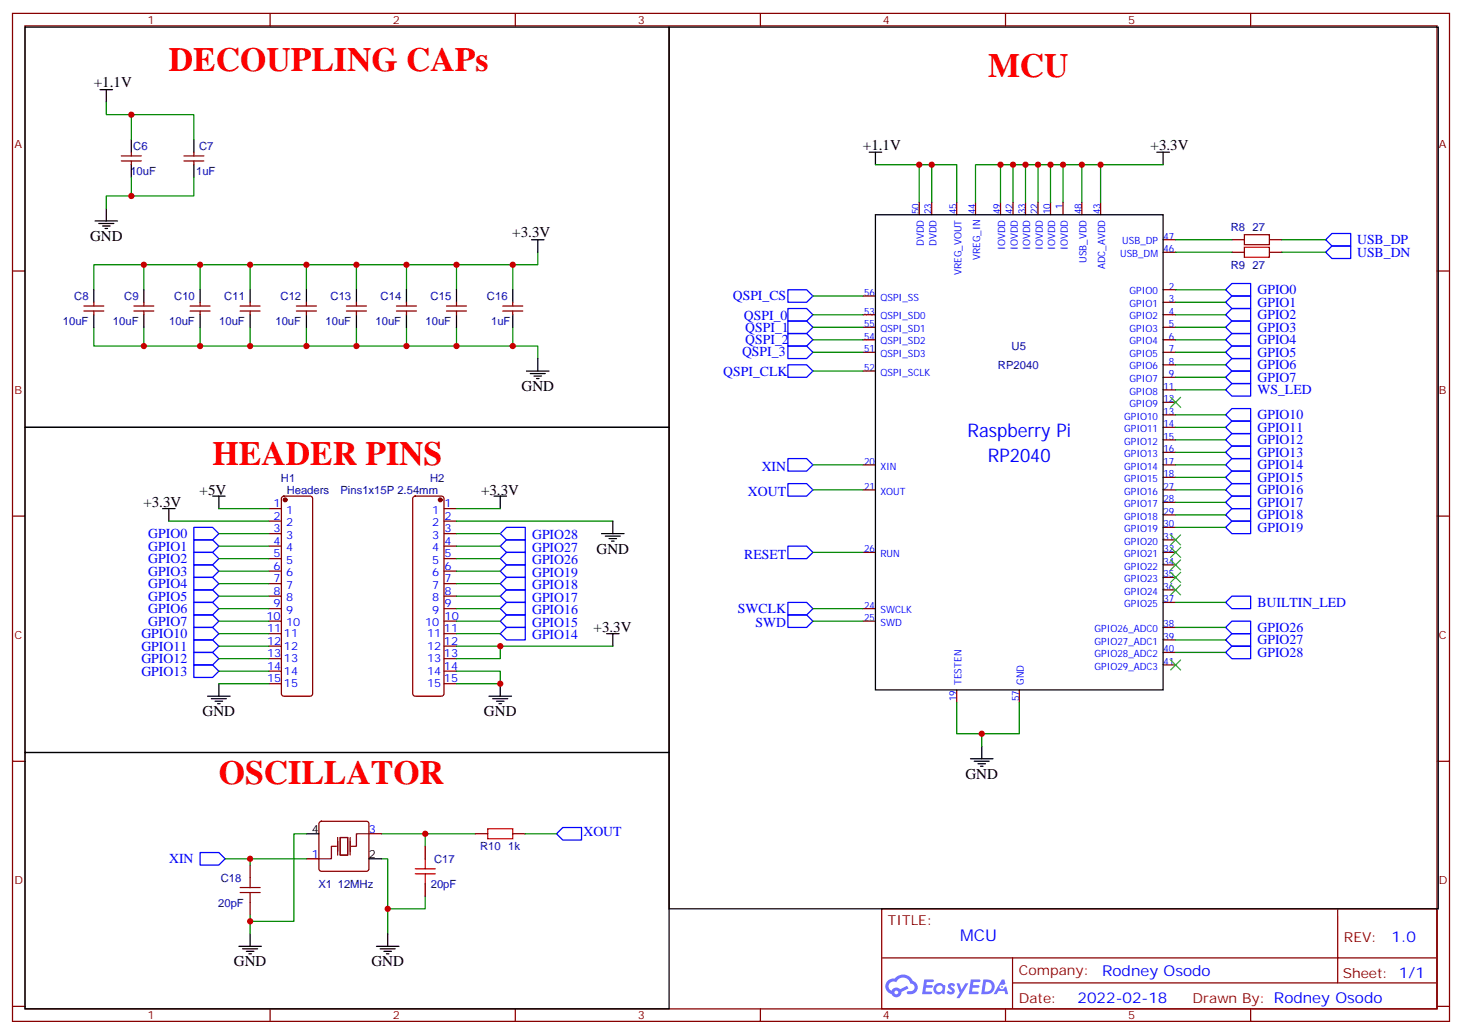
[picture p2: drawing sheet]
<svg xmlns="http://www.w3.org/2000/svg" width="413mm" height="292mm" viewBox="0 0 413 292" stroke-linecap="round" stroke-linejoin="round" font-family="sans-serif">
<g fill="none" stroke="#870000" stroke-width=".35">
<path d="M3.5 3.8h405.4v284.3h-405.4zM7.1 7.3h398.2v277.3h-398.2zM76.2 3.8v3.5M145.3 3.8v3.5M214.5 3.8v3.5M283.6 3.8v3.5M352.8 3.8v3.5M3.5 76.4h3.6M405.3 76.4h3.6M3.5 145.6h3.6M405.3 145.6h3.6M3.5 214.7h3.6"/>
<path d="M405.3 214.7h3.6M248.7 256.4h156.6v28.2h-156.6zM377.3 256.4v20.9M248.7 270.2h156.5M285.6 277.3h119.6M285.6 270.2v14.1M3.5 283.9h3.6M76.2 284.6v3.5M145.3 284.6v3.5M214.5 284.6v3.5M283.6 284.6v3.5M352.8 284.6v3.5"/>
<path d="M405.3 283.9h3.6"/>
</g>
<g fill="#5487ff">
<path d="M267.7 277.5a1.22 1.22 0 0 1 1.7 .3l-.4 .6a.47 .47 0 0 0-.3-.4 .47 .47 0 0 0-.5 .2v.1a1.23 1.23 0 0 1 .8 1.9 1.44 1.44 0 0 1-2-.3l.5-.5 .7 .4a.29 .29 0 0 0 .3-.2 .29 .29 0 0 0-.2-.4 1.04 1.04 0 0 1-.6-1.7z"/>
<path d="M260.7 276.3h2.4l.3 .2-.2 .5h-1.8l-.1 .9h1.5l.3 .4-.3 .3h-1.6l-.2 1.1 1.7 .1 .2 .3-.2 .3h-2.6z"/>
<path d="M273.8 276.3h2.4l.3 .2-.1 .5h-1.8l-.2 .9h1.6l.3 .4-.4 .3h-1.6l-.1 1.1 1.7 .1 .2 .3-.2 .3h-2.6z"/>
<path d="M282.6 276.3h.7l.3 1.2-.6 .4a.69 .69 0 0 0-1 .2 .69 .69 0 0 0 .4 1 .69 .69 0 0 0 .9-.6l.5-.3 .6 2.2h-.8l-.2-.8h-1.8l-.5 .8h-.8z"/>
<path d="M269.8 277.4h.8l.6 1.8 1.1-1.8h.9l-2.6 4.2h-.8l.9-1.6z"/>
<path d="M277.4 276.3l-.6 4.1h1.3a2.11 2.11 0 0 0 2.5-2.1 2.11 2.11 0 0 0-2.5-2zM278.1 277a1.39 1.39 0 0 1 1.7 1.4 1.39 1.39 0 0 1-1.8 1.3h-.3z"/>
<path d="M263.7 277.9a1.54 1.54 0 0 0-.1 2.2 1.54 1.54 0 0 0 2.2 .1l.6 .2 .3-2.3-.2-.2h-.4a1.49 1.49 0 0 0-2.4 0zM264 278.9a.94 .94 0 0 1 1.8 0 .94 .94 0 0 1-1.8 0z"/>
<path d="M250.4 276.7a2.18 2.18 0 0 0 1.1 3.7 1.44 1.44 0 0 0 1.6 .9 1.44 1.44 0 0 0 1.2-1.5l2-1-.5-.7-1.9 .9a1.47 1.47 0 0 0-2.4 .5 1.39 1.39 0 0 1-.7-2 1.39 1.39 0 0 1 2-.4 2.12 2.12 0 0 1 2.2-1.3 2.12 2.12 0 0 1 1.9 1.7 1.14 1.14 0 0 1 1.1 1.4 1.14 1.14 0 0 1-1.7 .7 .43 .43 0 0 0-.5 .4 .43 .43 0 0 0 .4 .5 1.98 1.98 0 0 0 2.5-1.3 1.98 1.98 0 0 0-1.2-2.5 3.1 3.1 0 0 0-5.3-.7l-.9 .1zM252.3 280a.55 .55 0 0 1 1.1 0 .55 .55 0 0 1-1.1 0z"/>
<circle cx="282.6" cy="278.4" r=".26"/>
</g>
<g fill="none" stroke="#870000" stroke-width=".35">
<path d="M34.2 45.4h5.7M34.2 44h5.7M37 42.9v1.1M37 45.4v1.1M51.9 45.4h5.6M51.9 44h5.6M54.7 42.9v1.1M54.7 45.4v1.1M259.3 57v3.6M262.8 57v3.6M269.9 57v3.6M275.2 57v3.6"/>
<path d="M282.2 57v3.6M285.8 57v3.6M289.3 57v3.6M292.8 57v3.6M296.3 57v3.6M299.9 57v3.6M305.2 57v3.6M310.4 57v3.6M328.1 67.6h3.5M328.1 71.2h3.5M347.5 67.6h3.5M347.5 71.2h3.5"/>
<path d="M358.1 67.6h3.5M358.1 71.2h3.5M23.6 87.7h5.7M23.6 86.3h5.7M26.5 85.3v1M26.5 87.7v1.1M37.7 87.7h5.7M37.7 86.3h5.7M40.6 85.3v1M40.6 87.7v1.1M53.6 87.7h5.7M53.6 86.3h5.7"/>
<path d="M56.4 85.3v1M56.4 87.7v1.1M67.7 87.7h5.7M67.7 86.3h5.7M70.6 85.3v1M70.6 87.7v1.1M83.6 87.7h5.7M83.6 86.3h5.7M86.4 85.3v1M86.4 87.7v1.1M97.7 87.7h5.7M97.7 86.3h5.7"/>
<path d="M100.5 85.3v1M100.5 87.7v1.1M111.8 87.7h5.7M111.8 86.3h5.7M114.7 85.3v1M114.7 87.7v1.1M125.9 87.7h5.7M125.9 86.3h5.7M128.8 85.3v1M128.8 87.7v1.1M141.8 87.7h5.7M141.8 86.3h5.7"/>
<path d="M144.6 85.3v1M144.6 87.7v1.1M243.4 99.4h3.5M243.4 95.8h3.5M243.4 83.5h3.5M243.4 92.3h3.5M243.4 88.8h3.5M328.1 99.4h3.5M328.1 95.8h3.5M328.1 92.3h3.5M328.1 88.8h3.5M328.1 85.3h3.5"/>
<path d="M328.1 81.7h3.5M243.4 104.7h3.5M328.1 106.4h3.5M328.1 102.9h3.5M328.1 117h3.5M328.1 113.5h3.5M328.1 110h3.5M243.4 138.2h3.5M243.4 131.1h3.5M328.1 138.2h3.5M328.1 131.1h3.5M328.1 134.7h3.5"/>
<path d="M328.1 127.6h3.5M328.1 124.1h3.5M328.1 120.5h3.5M75.8 157.6h3.6M75.8 154.1h3.6M75.8 150.5h3.6M75.8 147h3.6M75.8 143.5h3.6M79.6 140.2l.5-.3h7.4l.5 .3 .2 .5v55l-.2 .5-.5 .2h-7.4l-.5-.2-.2-.5v-55zM116.7 140.2l.4-.3h7.4l.5 .3 .2 .5v55l-.2 .5-.5 .2h-7.4l-.5-.2-.2-.5v-55zM125.2 157.6h3.6M125.2 154.1h3.6"/>
<path d="M125.2 150.5h3.6M125.2 147h3.6M125.2 143.5h3.6M243.4 155.8h3.5M328.1 159.3h3.5M328.1 155.8h3.5M328.1 152.3h3.5M328.1 148.8h3.5M328.1 145.2h3.5M328.1 141.7h3.5M75.8 175.2h3.6M75.8 171.7h3.6"/>
<path d="M75.8 168.2h3.6M75.8 164.6h3.6M75.8 161.1h3.6M75.8 178.8h3.6M125.2 175.2h3.6M125.2 171.7h3.6M125.2 168.2h3.6M125.2 164.6h3.6M125.2 161.1h3.6M125.2 178.8h3.6M243.4 175.2h3.5M243.4 171.7h3.5"/>
<path d="M328.1 177h3.5M328.1 169.9h3.5M328.1 166.4h3.5M328.1 162.9h3.5M75.8 182.3h3.6M75.8 185.8h3.6M75.8 189.3h3.6M75.8 192.9h3.6M125.2 182.3h3.6M125.2 185.8h3.6M125.2 189.3h3.6M125.2 192.9h3.6"/>
<path d="M269.9 194.6v3.6M287.5 194.6v3.6M328.1 187.6h3.5M328.1 184h3.5M328.1 180.5h3.5M90.2 231.9l.5-.2h12.7l.5 .2 .2 .5v12.7l-.3 .5-.4 .2h-12.7l-.5-.3-.2-.4v-12.7zM104.1 235.2h3.5M119.9 238.7v3.6M134.1 235.2h3.5M144.6 235.2h3.6M70.6 244v3.5M70.6 254.6v3.5"/>
<path d="M86.4 242.3h3.6M119.9 249.3v3.5"/>
</g>
<g fill="none" stroke="#000" stroke-width=".35">
<path d="M7.1 7.7h181.6v112.8h-181.6zM188.7 7.7h217v248.7h-217zM28.2 25.3h3.5M30 25.3v3.5M37 39.4v3.5M54.7 39.4v3.5M30 58.8v3.5M37 46.5v3.5M54.7 46.5v3.5M245.2 42.9h3.5M246.9 42.9v3.6M326.3 42.9h3.5"/>
<path d="M328.1 42.9v3.6M26.8 62.3h6.4M27.9 63h4.2M28.9 63.7h2.1M29.6 64.5h.7M149.9 67.6h3.6M151.7 67.6v3.6M246.9 60.6h81.2v134h-81.2zM26.5 81.7v3.6M26.5 88.8v3.5M40.6 81.7v3.6M40.6 88.8v3.5"/>
<path d="M56.4 81.7v3.6M56.4 88.8v3.5M70.6 81.7v3.6M70.6 88.8v3.5M86.4 81.7v3.6M86.4 88.8v3.5M100.5 81.7v3.6M100.5 88.8v3.5M114.7 81.7v3.6M114.7 88.8v3.5M128.8 81.7v3.6M128.8 88.8v3.5"/>
<path d="M144.6 81.7v3.6M144.6 88.8v3.5M148.5 104.7h6.4M149.6 105.4h4.2M150.6 106.1h2.2M151.3 106.8h.7M151.7 101.1v3.6M7.1 120.5h181.6v91.8h-181.6zM60 139.9h3.5M61.7 139.9v3.6M139.3 139.9h3.6M141.1 139.9v3.6"/>
<path d="M45.9 143.5h3.5M47.6 143.5v3.5M169.7 150.5h6.3M170.7 151.2h4.3M171.8 151.9h2.1M172.5 152.6h.7M172.9 147v3.5M171.1 178.8h3.5M172.9 178.8v3.5M58.6 196.4h6.3M59.6 197.1h4.3M60.7 197.8h2.1"/>
<path d="M61.4 198.5h.7M61.7 192.9v3.5M137.9 196.4h6.4M139 197.1h4.2M140.1 197.8h2.1M140.8 198.5h.7M141.1 192.9v3.5M7.1 212.3h181.6v72.3h-181.6zM273.8 214h6.3M274.8 214.7h4.2M275.9 215.4h2.1M276.6 216.1h.7"/>
<path d="M276.9 210.5v3.5M86.4 235.2h3.6M104.1 242.3h3.5M67.4 266.9h6.3M68.4 267.7h4.3M69.5 268.4h2.1M70.2 269.1h.7M70.6 263.4v3.5M106.2 266.9h6.3M107.2 267.7h4.3M108.3 268.4h2.1M109 269.1h.7"/>
<path d="M109.4 263.4v3.5"/>
</g>
<path d="M351 66.2h7.1v2.8h-7.1zM351 69.7h7.1v2.9h-7.1zM137.6 233.8h7v2.8h-7zM67.7 251.8h5.7M67.7 250.4h5.7M70.6 247.5v2.9M70.6 251.8v2.8M117.1 246.5h5.7M117.1 245.1h5.7M119.9 242.3v2.8M119.9 246.5v2.8" fill="none" stroke="#a10000" stroke-width=".35"/>
<g fill="none" stroke="#008700" stroke-width=".35">
<path d="M30 28.8v3.5h24.7v7.1M37 32.3v7.1M37 50v5.3M54.7 50v5.3h-24.7v3.5M246.9 46.5h23v10.5M259.3 46.5v10.5M262.8 46.5v10.5M282.2 46.5v10.5M285.8 46.5v10.5M289.3 46.5v10.5M292.8 46.5v10.5M296.3 46.5v10.5"/>
<path d="M299.9 46.5v10.5M305.2 46.5v10.5M310.4 46.5v10.5M328.1 46.5h-52.9v10.5M40.6 74.7v7M56.4 74.7v7M70.6 74.7v7M86.4 74.7v7M100.5 74.7v7M114.7 74.7h-88.2v7M128.8 74.7v7M144.6 74.7v7"/>
<path d="M151.7 71.2v3.5h-37v7M331.6 67.6h15.9M331.6 71.2h15.9M361.6 67.6h12.3M361.6 71.2h12.3M26.5 92.3v5.3h88.2M40.6 92.3v5.3M56.4 92.3v5.3M70.6 92.3v5.3M86.4 92.3v5.3M100.5 92.3v5.3M114.7 92.3v5.3h37v3.5"/>
<path d="M128.8 92.3v5.3M144.6 92.3v5.3M229.3 83.5h14.1M229.3 88.8h14.1M229.3 92.3h14.1M229.3 95.8h14.1M229.3 99.4h14.1M331.6 88.8h14.1M331.6 92.3h14.1M331.6 95.8h14.1M331.6 99.4h14.1M331.6 81.7h14.1"/>
<path d="M331.6 85.3h14.1M229.3 104.7h14.1M331.6 102.9h14.1M331.6 106.4h14.1M331.6 110h14.1M331.6 117h14.1M229.3 131.1h14.1M229.3 138.2h14.1M331.6 131.1h14.1M331.6 138.2h14.1M331.6 120.5h14.1M331.6 124.1h14.1"/>
<path d="M331.6 127.6h14.1M331.6 134.7h14.1M47.6 147h28.2M61.7 157.6h14.1M61.7 154.1h14.1M61.7 150.5h14.1M61.7 143.5h14.1M128.8 147h44.1M128.8 157.6h12.3M128.8 154.1h12.3M128.8 150.5h12.3M128.8 143.5h12.3"/>
<path d="M229.3 155.8h14.1M331.6 141.7h14.1M331.6 145.2h14.1M331.6 148.8h14.1M61.7 171.7h14.1M61.7 175.2h14.1M61.7 178.8h14.1M61.7 168.2h14.1M61.7 161.1h14.1M61.7 164.6h14.1M128.8 171.7h12.3M128.8 175.2h12.3"/>
<path d="M128.8 178.8h12.3M128.8 168.2h12.3M128.8 161.1h12.3M128.8 164.6h12.3M229.3 171.7h14.1M229.3 175.2h14.1M331.6 169.9h14.1M331.6 177h14.1M61.7 189.3h14.1M61.7 185.8h14.1M61.7 182.3h14.1M61.7 192.9h14.1"/>
<path d="M128.8 189.3h12.3v3.6h-12.3M128.8 182.3h44.1M141.1 182.3v3.5h-12.3M269.9 198.2v8.8h17.6v-8.8M331.6 180.5h14.1M331.6 184h14.1M276.9 207v3.5M86.4 235.2h-3.5v24.7h-12.3M107.6 235.2h26.5M119.9 235.2v3.5M148.2 235.2h8.8M63.5 242.3h22.9"/>
<path d="M70.6 242.3v1.7M70.6 258.1v5.3M107.6 242.3h1.8v21.1M119.9 252.8v3.6h-10.5"/>
</g>
<g fill="none" stroke="#00f" stroke-width=".35">
<path d="M373.9 71.2l1.8-1.8h5.3v3.5h-5.3zM373.9 67.6l1.8-1.7h5.3v3.5h-5.3zM222.2 81.7h5.3l1.8 1.8-1.8 1.8h-5.3zM222.2 90.6h5.3l1.8 1.7-1.8 1.8h-5.3zM222.2 94.1h5.3l1.8 1.7-1.8 1.8h-5.3zM222.2 97.6h5.3l1.8 1.8-1.8 1.7h-5.3zM222.2 87h5.3l1.8 1.8-1.8 1.8h-5.3zM345.7 81.7l1.8-1.7h5.3v3.5h-5.3zM345.7 85.3l1.8-1.8h5.3v3.5h-5.3zM345.7 88.8l1.8-1.8h5.3v3.6h-5.3zM345.7 92.3l1.8-1.7h5.3v3.5h-5.3zM345.7 95.8l1.8-1.7h5.3v3.5h-5.3z"/>
<path d="M345.7 99.4l1.8-1.8h5.3v3.5h-5.3zM222.2 102.9h5.3l1.8 1.8-1.8 1.7h-5.3zM345.7 102.9l1.8-1.8h5.3v3.6h-5.3zM345.7 106.4l1.8-1.7h5.3v3.5h-5.3zM345.7 110l1.8-1.8h5.3v3.5h-5.3zM345.7 117l1.8-1.7h5.3v3.5h-5.3zM222.2 129.4h5.3l1.8 1.7-1.8 1.8h-5.3zM222.2 136.4h5.3l1.8 1.8-1.8 1.7h-5.3zM345.7 120.5l1.8-1.7h5.3v3.5h-5.3zM345.7 124.1l1.8-1.8h5.3v3.5h-5.3zM345.7 127.6l1.8-1.8h5.3v3.6h-5.3zM345.7 131.1l1.8-1.7h5.3v3.5h-5.3z"/>
<path d="M345.7 134.7l1.8-1.8h5.3v3.5h-5.3zM345.7 138.2l1.8-1.8h5.3v3.5h-5.3zM54.7 148.8h5.3l1.7 1.7-1.7 1.8h-5.3zM54.7 152.3h5.3l1.7 1.8-1.7 1.7h-5.3zM54.7 155.8h5.3l1.7 1.8-1.7 1.7h-5.3zM54.7 159.3h5.3l1.7 1.8-1.7 1.8h-5.3zM141.1 150.5l1.8-1.7h5.3v3.5h-5.3zM142.9 155.8h5.3v3.5h-5.3l-1.8-1.7zM142.9 152.3h5.3v3.5h-5.3l-1.8-1.7zM222.2 154.1h5.3l1.8 1.7-1.8 1.8h-5.3zM345.7 145.2l1.8-1.7h5.3v3.5h-5.3zM345.7 148.8l1.8-1.8h5.3v3.5h-5.3z"/>
<path d="M345.7 141.7l1.8-1.8h5.3v3.6h-5.3zM54.7 162.9h5.3l1.7 1.7-1.7 1.8h-5.3zM54.7 166.4h5.3l1.7 1.8-1.7 1.7h-5.3zM54.7 169.9h5.3l1.7 1.8-1.7 1.8h-5.3zM54.7 173.5h5.3l1.7 1.7-1.7 1.8h-5.3zM54.7 177h5.3l1.7 1.8-1.7 1.7h-5.3zM141.1 168.2l1.8-1.8h5.3v3.5h-5.3zM141.1 161.1l1.8-1.8h5.3v3.6h-5.3zM142.9 177h5.3v3.5h-5.3l-1.8-1.7zM142.9 173.5h5.3v3.5h-5.3l-1.8-1.8zM142.9 169.9h5.3v3.6h-5.3l-1.8-1.8zM142.9 162.9h5.3v3.5h-5.3l-1.8-1.8z"/>
<path d="M222.2 169.9h5.3l1.8 1.8-1.8 1.8h-5.3zM222.2 173.5h5.3l1.8 1.7-1.8 1.8h-5.3zM345.7 169.9l1.8-1.7h5.3v3.5h-5.3zM345.7 177l1.8-1.8h5.3v3.6h-5.3zM54.7 180.5h5.3l1.7 1.8-1.7 1.7h-5.3zM54.7 184h5.3l1.7 1.8-1.7 1.8h-5.3zM54.7 187.6h5.3l1.7 1.7-1.7 1.8h-5.3zM345.7 180.5l1.8-1.7h5.3v3.5h-5.3zM345.7 184l1.8-1.7h5.3v3.5h-5.3zM157 235.2l1.7-1.8h5.3v3.6h-5.3zM56.4 240.5h5.3l1.8 1.8-1.8 1.7h-5.3z"/>
</g>
<path d="M94.9 238.7h-1.4v3.6h-3.5M95.2 236.3v4.9M96 236.3h2.1v4.9h-2.1zM98.8 236.3v4.9M104.1 235.2h-3.6v3.5h-1.4" fill="none" stroke="#870012" stroke-width=".35"/>
<g fill="#870000" stroke="#870000" stroke-width=".35">
<circle cx="80.4" cy="141" r=".53"/>
<circle cx="124.2" cy="141" r=".53"/>
</g>
<g fill="none" stroke="#3c3" stroke-width=".35">
<path d="M330.2 112.1l2.8 2.8M333 112.1l-2.8 2.8M330.2 157.9l2.8 2.9M330.2 150.9l2.8 2.8M330.2 154.4l2.8 2.8M333 157.9l-2.8 2.9M333 150.9l-2.8 2.8M333 154.4l-2.8 2.8M330.2 161.5l2.8 2.8M330.2 165l2.8 2.8M333 161.5l-2.8 2.8M333 165l-2.8 2.8"/>
<path d="M330.2 186.2l2.8 2.8M333 186.2l-2.8 2.8"/>
</g>
<g fill="#c00">
<circle cx="276.9" cy="207" r=".88"/>
<circle cx="262.8" cy="46.5" r=".88"/>
<circle cx="259.3" cy="46.5" r=".88"/>
<circle cx="310.4" cy="46.5" r=".88"/>
<circle cx="305.2" cy="46.5" r=".88"/>
<circle cx="299.9" cy="46.5" r=".88"/>
<circle cx="296.3" cy="46.5" r=".88"/>
<circle cx="292.8" cy="46.5" r=".88"/>
<circle cx="289.3" cy="46.5" r=".88"/>
<circle cx="285.8" cy="46.5" r=".88"/>
<circle cx="282.2" cy="46.5" r=".88"/>
<circle cx="37" cy="55.3" r=".88"/>
<circle cx="37" cy="32.3" r=".88"/>
<circle cx="128.8" cy="74.7" r=".88"/>
<circle cx="144.6" cy="74.7" r=".88"/>
<circle cx="128.8" cy="97.6" r=".88"/>
<circle cx="144.6" cy="97.6" r=".88"/>
<circle cx="114.7" cy="74.7" r=".88"/>
<circle cx="86.4" cy="74.7" r=".88"/>
<circle cx="100.5" cy="74.7" r=".88"/>
<circle cx="56.4" cy="74.7" r=".88"/>
<circle cx="70.6" cy="74.7" r=".88"/>
<circle cx="40.6" cy="74.7" r=".88"/>
<circle cx="114.7" cy="97.6" r=".88"/>
<circle cx="86.4" cy="97.6" r=".88"/>
<circle cx="100.5" cy="97.6" r=".88"/>
<circle cx="56.4" cy="97.6" r=".88"/>
<circle cx="70.6" cy="97.6" r=".88"/>
<circle cx="40.6" cy="97.6" r=".88"/>
<circle cx="119.9" cy="235.2" r=".88"/>
<circle cx="109.4" cy="256.4" r=".88"/>
<circle cx="70.6" cy="242.3" r=".88"/>
<circle cx="70.6" cy="259.9" r=".88"/>
<circle cx="141.1" cy="182.3" r=".88"/>
<circle cx="141.1" cy="192.9" r=".88"/>
</g>
<g font-size="9.5" fill="#f00">
<text x="47.6" y="20">DECOUPLING CAPs</text>
<text x="278.7" y="21.8">MCU</text>
<text x="60" y="131.1">HEADER PINS</text>
<text x="61.7" y="221.1">OSCILLATOR</text>
</g>
<g font-size="5.3" fill="#00f">
<text x="272.9" y="123.2">Raspberry Pi</text>
<text x="278.6" y="130.2">RP2040</text>
</g>
<text font-size="4.6" fill="#00f" x="270.8" y="265.4">MCU</text>
<g font-size="4.2">
<text x="26.5" y="24.6">+1.1V</text>
<text x="243.4" y="42.2">+1.1V</text>
<text x="324.6" y="42.2">+3.3V</text>
<text x="25.4" y="68">GND</text>
<text x="144.5" y="66.9">+3.3V</text>
<text x="147.1" y="110.3">GND</text>
<text x="40.4" y="143.1">+3.3V</text>
<text x="56.3" y="139.6">+5V</text>
<text x="135.7" y="139.6">+3.3V</text>
<text x="168.3" y="156.2">GND</text>
<text x="167.4" y="178.4">+3.3V</text>
<text x="57.1" y="202">GND</text>
<text x="136.5" y="202">GND</text>
<text x="272.3" y="219.7">GND</text>
<text x="66" y="272.6">GND</text>
<text x="104.8" y="272.6">GND</text>
</g>
<g font-size="4.2" fill="#00f">
<text x="392.5" y="265.6">1.0</text>
<text x="310.9" y="275.2">Rodney Osodo</text>
<text x="304" y="283">2022-02-18</text>
</g>
<g font-size="3.9" fill="#00f">
<text x="382.8" y="68.9">USB_DP</text>
<text x="382.8" y="72.5">USB_DN</text>
<text x="354.7" y="83">GPIO0</text>
<text x="206.7" y="84.8">QSPI_CS</text>
<text x="354.7" y="86.5">GPIO1</text>
<text x="209.9" y="90.1">QSPI_0</text>
<text x="210.2" y="93.6">QSPI_1</text>
<text x="354.7" y="90.1">GPIO2</text>
<text x="354.7" y="93.6">GPIO3</text>
<text x="209.3" y="100.4">QSPI_3</text>
<text x="210.2" y="97.1">QSPI_2</text>
<text x="354.7" y="97.1">GPIO4</text>
<text x="354.7" y="100.6">GPIO5</text>
<text x="204" y="106">QSPI_CLK</text>
<text x="354.7" y="104.2">GPIO6</text>
<text x="354.7" y="107.7">GPIO7</text>
<text x="354.7" y="111.2">WS_LED</text>
<text x="354.7" y="118.3">GPIO10</text>
<text x="354.7" y="121.8">GPIO11</text>
<text x="354.7" y="125.3">GPIO12</text>
<text x="354.7" y="128.9">GPIO13</text>
<text x="214.9" y="132.9">XIN</text>
<text x="354.7" y="132.4">GPIO14</text>
<text x="354.7" y="135.9">GPIO15</text>
<text x="211" y="139.9">XOUT</text>
<text x="354.7" y="139.4">GPIO16</text>
<text x="354.7" y="143">GPIO17</text>
<text x="354.7" y="146.5">GPIO18</text>
<text x="41.8" y="151.8">GPIO0</text>
<text x="41.8" y="155.3">GPIO1</text>
<text x="150.1" y="155.6">GPIO27</text>
<text x="150.1" y="152.1">GPIO28</text>
<text x="354.7" y="150">GPIO19</text>
<text x="41.8" y="158.9">GPIO2</text>
<text x="150.1" y="159.1">GPIO26</text>
<text x="209.9" y="157.6">RESET</text>
<text x="41.8" y="165.9">GPIO4</text>
<text x="41.8" y="162.4">GPIO3</text>
<text x="150.1" y="166.2">GPIO18</text>
<text x="150.1" y="162.7">GPIO19</text>
<text x="41.8" y="169.4">GPIO5</text>
<text x="41.8" y="173">GPIO6</text>
<text x="150.1" y="173.3">GPIO16</text>
<text x="150.1" y="169.7">GPIO17</text>
<text x="208.1" y="173">SWCLK</text>
<text x="354.7" y="171.2">BUILTIN_LED</text>
<text x="41.8" y="176.5">GPIO7</text>
<text x="150.1" y="176.8">GPIO15</text>
<text x="213.1" y="177">SWD</text>
<text x="354.7" y="178.3">GPIO26</text>
<text x="39.9" y="180">GPIO10</text>
<text x="39.9" y="183.5">GPIO11</text>
<text x="150.1" y="180.3">GPIO14</text>
<text x="354.7" y="181.8">GPIO27</text>
<text x="354.7" y="185.3">GPIO28</text>
<text x="39.9" y="187.1">GPIO12</text>
<text x="39.9" y="190.6">GPIO13</text>
<text x="164.6" y="235.9">XOUT</text>
<text x="47.7" y="243.5">XIN</text>
</g>
<g font-size="3.9" fill="#800">
<text x="250.5" y="260.9">TITLE:</text>
<text x="379.1" y="265.6">REV:</text>
<text x="287.4" y="275.1">Company:</text>
<text x="378.7" y="275.8">Sheet: 1/1</text>
<text x="287.4" y="282.8">Date:</text>
<text x="336.4" y="282.9">Drawn By: Rodney Osodo</text>
</g>
<g font-size="3.2" fill="#800">
<text x="41.6" y="6.8">1</text>
<text x="110.8" y="6.8">2</text>
<text x="179.9" y="6.8">3</text>
<text x="249.1" y="6.8">4</text>
<text x="318.2" y="6.8">5</text>
<text x="4.1" y="41.9">A</text>
<text x="405.9" y="41.9">A</text>
<text x="4.1" y="111">B</text>
<text x="405.9" y="111">B</text>
<text x="4.1" y="180.2">C</text>
<text x="405.9" y="180.2">C</text>
<text x="4.1" y="249.3">D</text>
<text x="405.9" y="249.3">D</text>
<text x="41.6" y="287.6">1</text>
<text x="110.8" y="287.6">2</text>
<text x="179.9" y="287.6">3</text>
<text x="249.1" y="287.6">4</text>
<text x="318.2" y="287.6">5</text>
</g>
<g font-size="3.2" fill="#000080">
<text x="37.6" y="42.3">C6</text>
<text x="56.1" y="42.3">C7</text>
<text x="36.8" y="49.4">10uF</text>
<text x="55.3" y="49.4">1uF</text>
<text x="347.1" y="65.3">R8</text>
<text x="353.3" y="65.3">27</text>
<text x="347.1" y="75.9">R9</text>
<text x="353.3" y="75.9">27</text>
<text x="20.9" y="84.6">C8</text>
<text x="35.1" y="84.6">C9</text>
<text x="49.2" y="84.6">C10</text>
<text x="63.3" y="84.6">C11</text>
<text x="79.1" y="84.6">C12</text>
<text x="93.3" y="84.6">C13</text>
<text x="107.4" y="84.6">C14</text>
<text x="121.5" y="84.6">C15</text>
<text x="137.4" y="84.6">C16</text>
<text x="17.7" y="91.7">10uF</text>
<text x="31.8" y="91.7">10uF</text>
<text x="47.7" y="91.7">10uF</text>
<text x="61.8" y="91.7">10uF</text>
<text x="77.7" y="91.7">10uF</text>
<text x="91.8" y="91.7">10uF</text>
<text x="105.9" y="91.7">10uF</text>
<text x="120" y="91.7">10uF</text>
<text x="138.5" y="91.7">1uF</text>
<text x="285.4" y="98.8">U5</text>
<text x="281.5" y="104.1">RP2040</text>
<text x="79.2" y="135.8">H1</text>
<text x="121.3" y="135.8">H2</text>
<text x="80.9" y="139.3">Headers</text>
<text x="96" y="139.3">Pins1x15P 2.54mm</text>
<text x="135.4" y="239.9">R10</text>
<text x="143.3" y="239.9">1k</text>
<text x="122.4" y="243.4">C17</text>
<text x="62.3" y="248.7">C18</text>
<text x="89.8" y="250.5">X1</text>
<text x="95.3" y="250.5">12MHz</text>
<text x="121.5" y="250.5">20pF</text>
<text x="61.5" y="255.7">20pF</text>
</g>
<g font-size="3.2" fill="#00f">
<text x="77.2" y="143.1">1</text>
<text x="125.4" y="143.1">1</text>
<text x="77.2" y="146.6">2</text>
<text x="80.7" y="148.4">2</text>
<text x="80.7" y="144.9">1</text>
<text x="121.9" y="148.4">2</text>
<text x="121.9" y="144.9">1</text>
<text x="125.4" y="146.6">2</text>
<text x="77.2" y="153.7">4</text>
<text x="77.2" y="150.2">3</text>
<text x="80.7" y="155.5">4</text>
<text x="80.7" y="151.9">3</text>
<text x="121.9" y="155.5">4</text>
<text x="121.9" y="151.9">3</text>
<text x="125.4" y="153.7">4</text>
<text x="125.4" y="150.2">3</text>
<text x="77.2" y="160.8">6</text>
<text x="77.2" y="157.2">5</text>
<text x="80.7" y="159">5</text>
<text x="121.9" y="159">5</text>
<text x="125.4" y="160.8">6</text>
<text x="125.4" y="157.2">5</text>
<text x="77.2" y="167.8">8</text>
<text x="77.2" y="164.3">7</text>
<text x="80.7" y="166.1">7</text>
<text x="80.7" y="162.5">6</text>
<text x="121.9" y="166.1">7</text>
<text x="121.9" y="162.5">6</text>
<text x="125.4" y="167.8">8</text>
<text x="125.4" y="164.3">7</text>
<text x="77.2" y="171.3">9</text>
<text x="80.7" y="173.1">9</text>
<text x="80.7" y="169.6">8</text>
<text x="121.9" y="173.1">9</text>
<text x="121.9" y="169.6">8</text>
<text x="125.4" y="171.3">9</text>
<text x="75.2" y="174.9">10</text>
<text x="75.3" y="178.4">11</text>
<text x="80.1" y="179.8">11</text>
<text x="80.7" y="176.6">10</text>
<text x="119.9" y="176.6">10</text>
<text x="120.5" y="179.8">11</text>
<text x="125.2" y="178.4">11</text>
<text x="125.4" y="174.9">10</text>
<text x="75.3" y="181.9">12</text>
<text x="75.3" y="185.5">13</text>
<text x="80.1" y="183.3">12</text>
<text x="120.5" y="183.3">12</text>
<text x="125.2" y="181.9">12</text>
<text x="125.2" y="185.5">13</text>
<text x="75.3" y="189">14</text>
<text x="80.1" y="186.9">13</text>
<text x="80.1" y="190.4">14</text>
<text x="120.5" y="186.9">13</text>
<text x="120.5" y="190.4">14</text>
<text x="125.2" y="189">14</text>
<text x="75.3" y="192.5">15</text>
<text x="80.1" y="193.9">15</text>
<text x="120.5" y="193.9">15</text>
<text x="125.2" y="192.5">15</text>
<text x="104.1" y="234.8">3</text>
<text x="87.9" y="241.9">1</text>
</g>
<g font-size="3.2">
<text x="87.9" y="234.8">4</text>
<text x="104.1" y="241.9">2</text>
</g>
<g font-size="2.8" fill="#00f">
<text x="299.8" y="58.9" transform="rotate(-90 299.8 58.9)">1</text>
<text x="259.3" y="60.5" transform="rotate(-90 259.3 60.5)">50</text>
<text x="262.8" y="60.5" transform="rotate(-90 262.8 60.5)">23</text>
<text x="269.8" y="60.5" transform="rotate(-90 269.8 60.5)">45</text>
<text x="275.1" y="60.5" transform="rotate(-90 275.1 60.5)">44</text>
<text x="282.2" y="60.5" transform="rotate(-90 282.2 60.5)">49</text>
<text x="285.7" y="60.5" transform="rotate(-90 285.7 60.5)">42</text>
<text x="289.2" y="60.5" transform="rotate(-90 289.2 60.5)">33</text>
<text x="292.8" y="60.5" transform="rotate(-90 292.8 60.5)">22</text>
<text x="296.3" y="60.5" transform="rotate(-90 296.3 60.5)">10</text>
<text x="305.1" y="60.5" transform="rotate(-90 305.1 60.5)">48</text>
<text x="310.4" y="60.5" transform="rotate(-90 310.4 60.5)">43</text>
<text x="260.6" y="69.4" transform="rotate(-90 260.6 69.4)">DVDD</text>
<text x="264.1" y="69.4" transform="rotate(-90 264.1 69.4)">DVDD</text>
<text x="283.5" y="70.5" transform="rotate(-90 283.5 70.5)">IOVDD</text>
<text x="287.1" y="70.5" transform="rotate(-90 287.1 70.5)">IOVDD</text>
<text x="290.6" y="70.5" transform="rotate(-90 290.6 70.5)">IOVDD</text>
<text x="294.1" y="70.5" transform="rotate(-90 294.1 70.5)">IOVDD</text>
<text x="297.7" y="70.5" transform="rotate(-90 297.7 70.5)">IOVDD</text>
<text x="301.2" y="70.5" transform="rotate(-90 301.2 70.5)">IOVDD</text>
<text x="316.6" y="69">USB_DP</text>
<text x="328.2" y="67.6">47</text>
<text x="328.2" y="71.1">46</text>
<text x="271.2" y="77.6" transform="rotate(-90 271.2 77.6)">VREG_VOUT</text>
<text x="276.5" y="73.4" transform="rotate(-90 276.5 73.4)">VREG_IN</text>
<text x="306.5" y="74.1" transform="rotate(-90 306.5 74.1)">USB_VDD</text>
<text x="311.8" y="76" transform="rotate(-90 311.8 76)">ADC_AVDD</text>
<text x="316" y="72.5">USB_DM</text>
<text x="243.8" y="83.5">56</text>
<text x="318.7" y="83.1">GPIO0</text>
<text x="329.7" y="81.7">2</text>
<text x="243.8" y="88.8">53</text>
<text x="248.4" y="84.8">QSPI_SS</text>
<text x="318.7" y="86.6">GPIO1</text>
<text x="329.7" y="88.8">4</text>
<text x="329.7" y="85.2">3</text>
<text x="243.8" y="92.3">55</text>
<text x="243.8" y="95.8">54</text>
<text x="248.4" y="93.6">QSPI_SD1</text>
<text x="248.4" y="90.1">QSPI_SD0</text>
<text x="318.7" y="93.6">GPIO3</text>
<text x="318.7" y="90.1">GPIO2</text>
<text x="329.7" y="95.8">6</text>
<text x="329.7" y="92.3">5</text>
<text x="243.8" y="99.3">51</text>
<text x="248.4" y="97.2">QSPI_SD2</text>
<text x="248.4" y="100.7">QSPI_SD3</text>
<text x="318.7" y="100.7">GPIO5</text>
<text x="318.7" y="97.2">GPIO4</text>
<text x="329.7" y="99.3">7</text>
<text x="243.8" y="104.6">52</text>
<text x="248.4" y="106">QSPI_SCLK</text>
<text x="318.7" y="107.8">GPIO7</text>
<text x="318.7" y="104.2">GPIO6</text>
<text x="329.7" y="106.4">9</text>
<text x="329.7" y="102.9">8</text>
<text x="318.7" y="111.3">GPIO8</text>
<text x="328.2" y="113.5">12</text>
<text x="328.2" y="109.9">11</text>
<text x="317.1" y="118.3">GPIO10</text>
<text x="318.7" y="114.8">GPIO9</text>
<text x="328.2" y="117">13</text>
<text x="317.1" y="125.4">GPIO12</text>
<text x="317.1" y="121.9">GPIO11</text>
<text x="328.2" y="124">15</text>
<text x="328.2" y="120.5">14</text>
<text x="243.8" y="131.1">20</text>
<text x="317.1" y="128.9">GPIO13</text>
<text x="328.2" y="131.1">17</text>
<text x="328.2" y="127.6">16</text>
<text x="248.4" y="132.5">XIN</text>
<text x="317.1" y="136">GPIO15</text>
<text x="317.1" y="132.5">GPIO14</text>
<text x="328.2" y="134.6">18</text>
<text x="243.8" y="138.1">21</text>
<text x="248.4" y="139.5">XOUT</text>
<text x="317.1" y="143">GPIO17</text>
<text x="317.1" y="139.5">GPIO16</text>
<text x="328.2" y="141.7">28</text>
<text x="328.2" y="138.1">27</text>
<text x="317.1" y="146.6">GPIO18</text>
<text x="328.2" y="148.7">30</text>
<text x="328.2" y="145.2">29</text>
<text x="243.8" y="155.8">26</text>
<text x="317.1" y="153.6">GPIO20</text>
<text x="317.1" y="150.1">GPIO19</text>
<text x="328.2" y="155.8">32</text>
<text x="328.2" y="152.3">31</text>
<text x="248.4" y="157.1">RUN</text>
<text x="317.1" y="160.7">GPIO22</text>
<text x="317.1" y="157.1">GPIO21</text>
<text x="328.2" y="159.3">34</text>
<text x="317.1" y="167.7">GPIO24</text>
<text x="317.1" y="164.2">GPIO23</text>
<text x="328.2" y="166.4">36</text>
<text x="328.2" y="162.8">35</text>
<text x="243.8" y="171.7">24</text>
<text x="248.4" y="173">SWCLK</text>
<text x="317.1" y="171.3">GPIO25</text>
<text x="328.2" y="169.9">37</text>
<text x="243.8" y="175.2">25</text>
<text x="248.4" y="176.5">SWD</text>
<text x="308.7" y="178.3">GPIO26_ADC0</text>
<text x="328.2" y="177">38</text>
<text x="308.7" y="185.4">GPIO28_ADC2</text>
<text x="308.7" y="181.8">GPIO27_ADC1</text>
<text x="328.2" y="184">40</text>
<text x="328.2" y="180.5">39</text>
<text x="308.7" y="188.9">GPIO29_ADC3</text>
<text x="328.2" y="187.5">41</text>
<text x="269.8" y="197.8" transform="rotate(-90 269.8 197.8)">19</text>
<text x="271.2" y="193.2" transform="rotate(-90 271.2 193.2)">TESTEN</text>
<text x="287.5" y="197.8" transform="rotate(-90 287.5 197.8)">57</text>
<text x="288.8" y="193.2" transform="rotate(-90 288.8 193.2)">GND</text>
</g>
</svg>
